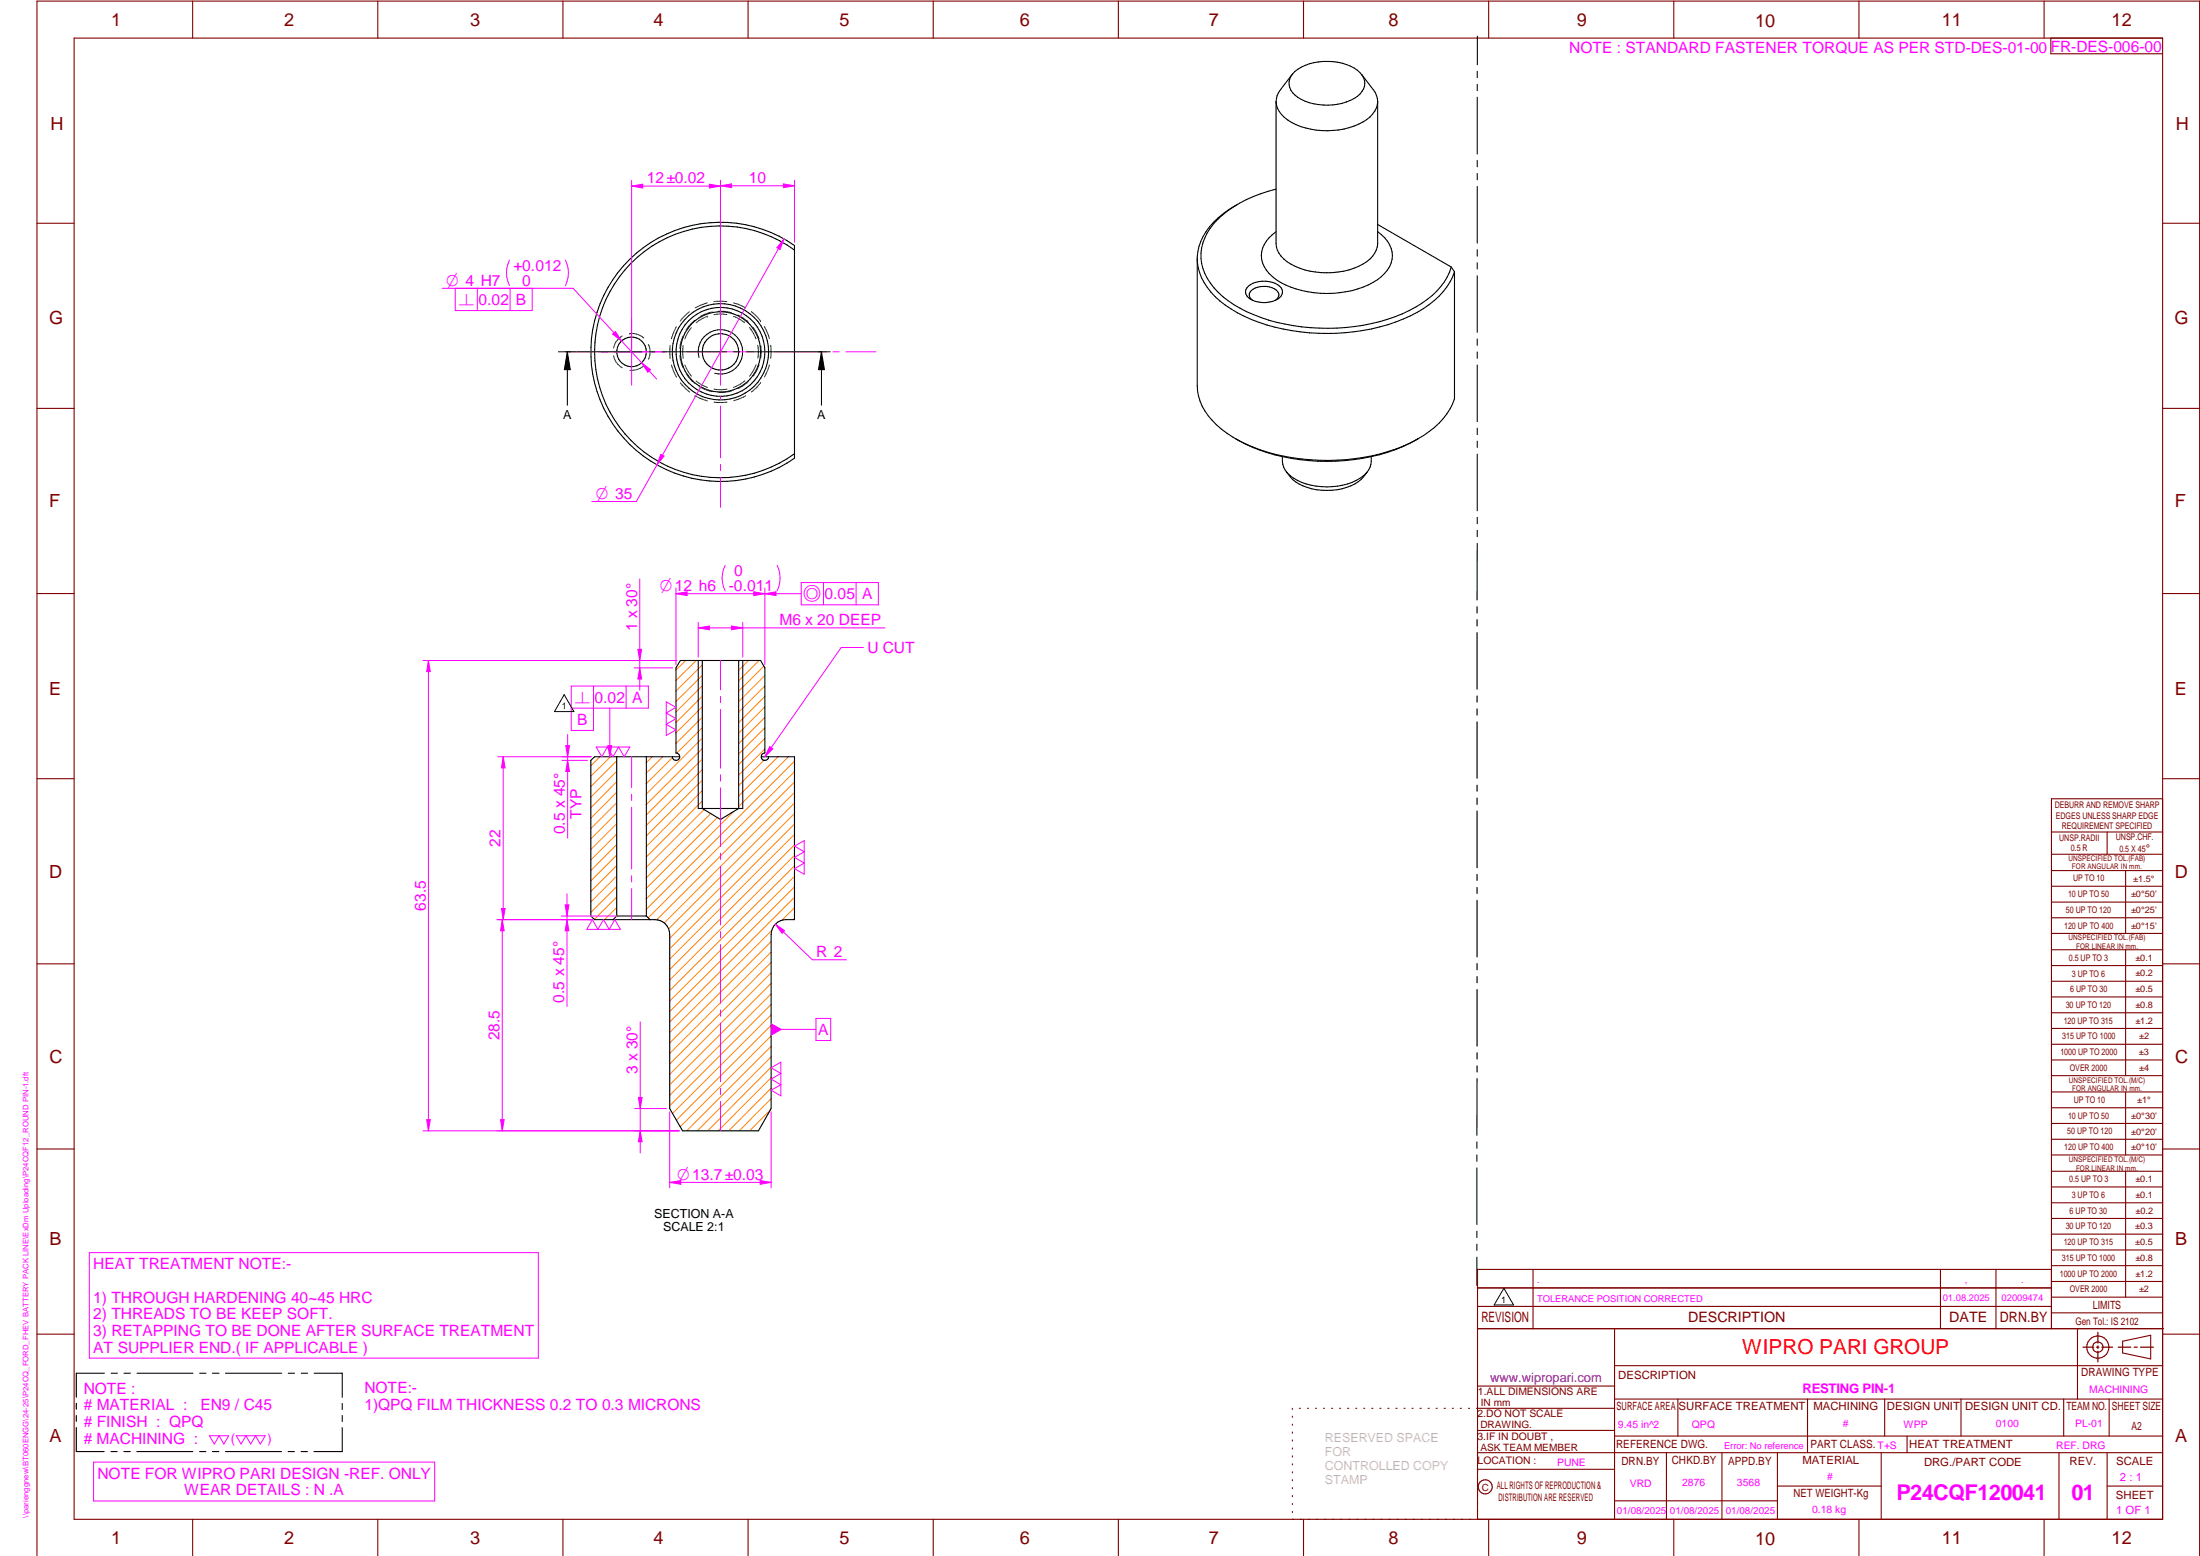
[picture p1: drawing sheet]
<svg xmlns="http://www.w3.org/2000/svg" width="594mm" height="420mm" viewBox="0 0 594 420" stroke-linecap="round" stroke-linejoin="round" font-family="sans-serif">
<g fill="none" stroke="#800000" stroke-width=".3">
<path d="M20 10.3h564v400h-564zM52 .3v10M102 .3v10M152 .3v10M202 .3v10M252 .3v10M302 .3v10M352 .3v10M402 .3v10M452 .3v10M502 .3v10M552 .3v10"/>
<path d="M553.8 10.3v4.2h30.1M10 60.3h10M584 60.3h10M10 110.3h10M584 110.3h10M10 160.3h10M584 160.3h10M10 210.3h10M584 215.7h-30v143.1M584 210.3h10M554 224.7h30M554 230.7h30"/>
<path d="M554 235.1h30M554 239.3h30M569 224.7v6M574 235.1v17M554 243.6h30M554 247.8h30M554 252.1h30M554 256.5h30M574 256.5v33.9M10 260.3h10M554 260.7h30M554 265h30"/>
<path d="M554 269.2h30M554 273.5h30M554 277.7h30M584 260.3h10M554 282h30M554 286.2h30M554 290.4h30M554 294.9h30M554 299.1h30M574 294.9v17M10 310.3h10M554 303.4h30"/>
<path d="M554 307.6h30M554 311.9h30M554 316.3h30M574 316.3v34M584 310.3h10M554 320.5h30M554 324.8h30M554 329h30M554 333.2h30M554 337.5h30M399 358.8h185.2M399 352.8h155"/>
<path d="M399 347.8h155M414 342.8v16M436 358.8v51.5M524 342.8v16M539 342.8v16M554 341.8h30M554 346h30M554 350.3h30M554 354.5h30M554 342.8h-155v67.5M561 358.8v19M10 360.3h10"/>
<path d="M399 374.3h37M436 368.8h148M436 377.8h148M453.1 377.8v10M488.1 377.8v14.5M508.9 377.8v10M529.5 377.8v10M557.3 377.8v10M569.5 377.8v10M573.2 362.2l7.6-1.6v6.3l-7.6-1.6zM584 360.3h10M349 380.3v.3"/>
<path d="M349 382.4v.3M349 384.6v.3M349 386.7v.3M349 388.8v.3M349 391v.3M349 393.1v.3M349 395.3v.3M349 397.4v.3M349 399.5v.3M350.9 380.3h.2M353.1 380.3h.2M355.2 380.3h.3"/>
<path d="M357.4 380.3h.3M359.6 380.3h.3M361.7 380.3h.3M363.9 380.3h.3M366.1 380.3h.3M368.3 380.3h.2M370.4 380.3h.3M372.6 380.3h.3M374.8 380.3h.3M376.9 380.3h.4M379.1 380.3h.3M381.3 380.3h.3"/>
<path d="M383.4 380.3h.4M385.6 380.3h.3M387.8 380.3h.3M390 380.3h.3M392.2 380.3h.3M394.3 380.3h.3M396.5 380.3h.3M398.7 380.3h37.3M399 386.2h37M399 396.7h37M436 387.8h148M450 392.3v18"/>
<path d="M465 392.3v18M480 392.3v18M508 392.3v18M515 387.8v4.5M556 392.3v18M569 392.3v18M584 392.3h-185M52 410.3v9.7M102 410.3v9.7M152 410.3v9.7M202 410.3v9.7M252 410.3v9.7"/>
<path d="M302 410.3v9.7M349 401.7v.3M349 403.8v.4M349 406v.3M349 408.1v.3M352 410.3v9.7M402 410.3v9.7M436 405.3h44M452 410.3v9.7M480 401.3h28M502 410.3v9.7M552 410.3v9.7"/>
<path d="M569 401.3h15M10 420v-419.7h584v419.7"/>
<circle cx="566.5" cy="363.8" r="2.99"/>
<circle cx="566.5" cy="363.7" r="1.41"/>
<circle cx="401.1" cy="401.5" r="1.9"/>
</g>
<g fill="none" stroke="#f0f" stroke-width=".27">
<path d="M194.6 53v8.1M194.6 62.9v1.7M194.6 66.4v14M152.6 95h8.1M161.5 95h18.4M170.6 86v18M181.7 95h.8M185.5 95h18M194.6 86v18M194.6 82.2v.8M206.5 95h.9M209.2 95h13.9"/>
<path d="M224.9 95h1.7M228.4 95h8.2M194.6 107v.8M194.6 109.6v14M194.6 125.4v1.7M194.6 128.9v8.1M194.6 178.4v7.9M227.2 174.8l-20.7 29.5M194.6 188v1.7M194.6 191.6v15.8M170.6 204.3v8.4M170.6 214.5v1.7"/>
<path d="M170.6 218v16.7M194.6 209.2v1.7M194.6 212.7v15.9M170.6 236.5v1.7M170.6 239.9v8.4M194.6 230.4v1.7M194.6 233.9v15.9M194.6 251.5v1.7M194.6 255.1v15.8M194.6 272.7v1.7M194.6 276.2v15.9M194.6 293.9v1.7"/>
<path d="M194.6 297.4v8M24.1 338.2h121.3v28.5h-121.3zM25.3 394.8h92.1v10.5h-92.1z"/>
</g>
<g fill="none" stroke="#000" stroke-width=".3">
<path d="M349.7 19.3a15.1 15.1 0 0 1 16.8-.3 4.1 4.1 0 0 1 0 7 15.2 15.2 0 0 1-16.8-.3 4 4 0 0 1 0-6.4zM398.9 19.3v1.7M398.9 9.8v7.7M344.6 27.4v38.3a7.5 7.5 0 0 0 5.2 6.2 21.1 21.1 0 0 0 19.2-1.2 6.5 6.5 0 0 0 3-5v-38.3M348.9 20.1l-3.1 4.1a5.1 5.1 0 0 0 1 7.5 20 20 0 0 0 17.6 2.8 10.4 10.4 0 0 0 7.3-5.4l.3-1.7M367.7 20.1l3.1 4.1a5.6 5.6 0 0 1 1.2 3.2M398.9 22.8v1.7M398.9 26.2v15.4M334.3 55.2a20.3 20.3 0 0 0-10.5 11.4 13.7 13.7 0 0 0 4.4 13.5 40.4 40.4 0 0 0 23 9.5 54 54 0 0 0 31.4-5.2 20.6 20.6 0 0 0 10.2-11M344.6 51.1a32.4 32.4 0 0 0-16.9 9.3 12.5 12.5 0 0 0 .1 17.3 33.1 33.1 0 0 0 16.9 9.3 54.6 54.6 0 0 0 35.8-3.1 21.7 21.7 0 0 0 10.9-10.5l.5-1.3M398.9 43.3v1.7M398.9 46.9v1.7"/>
<path d="M398.9 50.3v15.4M170 70a35.1 35.1 0 0 1 44.5-3.7v57.4a35 35 0 0 1-46.9-6.4 35 35 0 0 1 2.4-47.3zM214.5 67.5a34 34 0 0 0-53.9 27.5 34 34 0 0 0 53.9 27.5M323.3 69.8v34.3a16.3 16.3 0 0 0 8 12.9 47.8 47.8 0 0 0 27.5 7.3 49.4 49.4 0 0 0 25.6-6.7 19.4 19.4 0 0 0 8.4-9.9v-34.3M337.1 77.3a7 7 0 0 1 8.9 .5 2.24 2.24 0 0 1-1.7 3.3 7.1 7.1 0 0 1-7.6-1.2 1.87 1.87 0 0 1 .4-2.6zM344.6 62.6a7.6 7.6 0 0 0-3.7 8.4 12.1 12.1 0 0 0 7.6 6.5 27.4 27.4 0 0 0 23.5-2 7.7 7.7 0 0 0 3.9-7.5 8.8 8.8 0 0 0-3.9-5.4M372 60.6l19.9 11.5M391.9 72.1l.9 1.3M398.9 67.4v1.8M398.9 71v1.6M398.9 74.5v15.2M338.2 81.1a1.64 1.64 0 0 1-.9-1.6 1.64 1.64 0 0 1 1.1-1.4 5.6 5.6 0 0 1 6.6 .6 1.51 1.51 0 0 1-.5 2.4"/>
<path d="M398.9 91.5v1.8M398.9 95v1.7M398.9 98.6v15.2M333.5 118.4a52.3 52.3 0 0 0 36.7 4.9 42 42 0 0 0 12.9-4.9M398.9 115.6v1.7M398.9 119.1v1.7M346.3 123.3a8 8 0 0 0 4.5 7.4 16.9 16.9 0 0 0 16-.6l.8-.6 1.7-2.1M370.3 123.3a6.1 6.1 0 0 1-4 6.4 18.4 18.4 0 0 1-17-.6l-1.6-1.3M398.9 122.6v15.3M398.9 139.7v1.7M398.9 143.2v1.7M398.9 146.7v15.3"/>
<path d="M189.6 178.4v39.9l5 3 4.9-3v-39.9M398.9 163.8v1.7M398.9 167.3v1.7M398.9 170.8v15.3M398.9 187.9v1.7M398.9 191.4v1.7M398.9 194.9v15.3M166.5 204.3v43.1M174.5 204.3v43.1M183.6 204.3h-23l-1.1 1v42.1l1.1 .9h16.3a4 4 0 0 1 3.9 4v47l3.5 6.1h20.5l3.4-6.1v-47a4 4 0 0 1 4.1-4h2.2v-44h-8.9M188.5 218.3h12.1M207.6 204.3a1.01 1.01 0 0 1-1.1 1.1 1.01 1.01 0 0 1-1-1.1 1.01 1.01 0 0 1 1-1v-23l-1.1-1.9h-21.7l-1.2 1.9v23a1 1 0 0 1 1.1 1 1 1 0 0 1-1 1 1 1 0 0 1-1-1"/>
<path d="M398.9 212v1.7M398.9 215.5v1.7M398.9 219v15.3M398.9 236.1v1.7M398.9 239.6v1.7M166.5 247.4h8M166.5 247.4l-.9 .9M174.5 247.4l1 .9M398.9 243.1v15.3M398.9 260.2v1.7M398.9 263.7v1.7M398.9 267.2v15.3"/>
<path d="M398.9 284.3v1.7M398.9 287.8v1.7M398.9 291.3l-.1 15.3M398.8 308.4v1.6M398.8 311.9v1.7M398.8 315.4v15.3M398.8 332.4v1.8M398.8 336v1.7M398.8 339.5v7.6M20.6 378.9v1.6M28.2 370.8h-7.6v6.5M30 370.8h1.7"/>
<path d="M33.5 370.8h1.7M37 370.8h15.1M53.9 370.8h1.7M57.4 370.8h1.7M60.9 370.8h15.2M77.8 370.8h1.7M81.4 370.8h1.7M84.8 370.8h7.6v6.5M92.4 379v1.6M20.6 385.4v6.6h7.5M20.6 382.2v1.6M30 392h1.7"/>
<path d="M33.4 392h1.8M37 392h15.1M53.9 392h1.7M57.4 392h1.7M60.9 392h15.1M77.8 392h1.7M81.3 392h1.7M92.4 385.5v6.5h-7.6M92.4 382.2v1.6"/>
<circle cx="170.5" cy="95" r="4"/>
<circle cx="194.5" cy="95" r="12"/>
<circle cx="194.5" cy="95" r="13"/>
<circle cx="194.6" cy="95" r="10.8"/>
<circle cx="194.6" cy="95" r="4.9"/>
</g>
<path d="M566.5 359.7v3M562.5 363.8h2.9M566.1 363.8h.7M566.5 363.4v.7M566.5 364.9v2.8M567.6 363.8h2.9M572 363.8h3.4M576.3 363.8h.8M578 363.8h3.5" fill="none" stroke="#800000" stroke-width=".34"/>
<g fill="none" stroke="#008000" stroke-width=".27">
<path d="M165.7 96.1a4.5 4.5 0 0 0 2.4 3.2M168 90.7a5 5 0 0 0-2.3 3.3M170 90h.1M170.1 90a5 5 0 0 1 3.8 1.3M173.9 98.7a4.9 4.9 0 0 1-3.8 1.3M175.1 93a4.8 4.8 0 0 1 0 4M181 93.3v3.5M181.3 98.6l1.4 3.3M182.7 88.2l-1.4 3.3M183.6 95.9l.1 1.1 .7 2.3M184.4 90.8l-.7 2.2-.1 1.1M184.5 93.3v3.5"/>
<path d="M184.9 98.6l1.1 2 .7 1M186.2 84.2l-2.5 2.5M186.7 88.5l-.7 .9-1.1 2.1M187.6 86.5l-1.6 1.6-.8 1.1M191 81.8l-3.3 1.3M191 85.4h.1M191 85.4l-3 1.8M192.3 84.2l-3.2 1.3M194.1 84l1.5 .1 2 .4M196.3 81.4h-3.5M196.3 84.9l-1.4-.1-2.1 .2M198 85.4l1.8 .9 1.3 .9"/>
<path d="M198.1 81.8l1.2 .4 2 .9M199.3 85.1l1.3 .8 1.5 1.2M202.4 88.4l1 1.6 .7 1.5M202.9 84.2l2.5 2.4M203.3 88.4l1 1.4 .7 1.7M204.2 98.5l-.8 1.5-1 1.6M204.6 93.2l.2 1.8-.2 1.7M205 98.5l-.7 1.7-.9 1.4M205.4 86.6h.1M205.4 93.3l.2 1.7-.2 1.7M206.4 88.2l1.4 3.2M207.8 98.6l-1.4 3.2"/>
<path d="M208.1 93.2v3.6M183.7 103.4l2.5 2.5M185.3 100.9l.7 1 1.6 1.6M187.7 106.9h.1M187.7 106.9l3.3 1.3M188 102.9l1.8 1.2 1.2 .5M189.1 104.5l1.2 .7 2.1 .5M189.1 104.5h.1M192.8 108.6h3.5M192.8 105.1l2.1 .1 1.4-.1M197.6 105.5l-2 .5h-1.5M201.1 102.8l-1.3 1-1.7 .8"/>
<path d="M201.4 106.8l-3.3 1.4M202.1 102.9l-1.5 1.3-1.3 .7M205.4 103.3l-1 1.3-1.5 1.2"/>
</g>
<g fill="none" stroke="#000" stroke-width=".27">
<path d="M150.8 95h4.8M153.2 95l.8 4.8h-1.6zM153.2 95v14.4M155.8 95h17.6M175.2 95h1.7M178.7 95h17.6M188.8 96.6a6 6 0 0 1 5.2-7.6 6 6 0 0 1 6.5 6.5 6 6 0 0 1-7.5 5.3M198.1 95h1.7M201.6 95h17.6M219.4 95h4.8M221.8 95l.8 4.8h-1.6zM221.8 95v14.4"/>
<path d="M188.5 178.4v39.9M200.6 178.4v39.9"/>
</g>
<path d="M153.2 95l.8 4.8h-1.6zM221.8 95l.8 4.8h-1.6z" fill="#000"/>
<g fill="none" stroke="#ff8000" stroke-width=".27">
<path d="M185.2 178.4l-2.7 2.5M188 178.4l-5.5 5.4M189.6 179.5l-7.1 7.1M202.1 178.4l-2.6 2.6M205 178.4l-5.5 5.5M206.3 179.9l-6.8 6.7M189.6 185.2l-7.1 7.1M189.6 182.4l-7.1 7M189.6 188l-7.1 7.1M189.6 190.8l-7.1 7.1M189.6 193.7l-7.1 7M189.6 199.3l-15.1 15.1"/>
<path d="M189.6 196.5l-6.9 6.9M206.5 182.4l-7 7.1M206.5 185.3l-7 7M206.5 193.7l-7 7.1M206.5 196.6l-7 7M206.5 199.4l-7 7.1M206.5 188l-7 7.2M206.5 190.9l-7 7.1M162 204.3l-2.5 2.5M164.8 204.3l-5.3 5.3M166.5 205.4l-7 7M166.5 208.3l-7 7"/>
<path d="M166.5 211.1l-7 7M166.5 213.9l-7 7M166.5 216.7l-7 7M166.5 219.6l-7 7M176.1 204.3l-1.6 1.6M179 204.3l-4.5 4.4M181.6 204.6l-7.1 7M189.6 202.1l-15.1 15.2M189.6 205l-15.1 15M189.6 207.8l-15.1 15.1M189.6 213.4l-15.1 15.2M189.6 216.3l-15.1 15.1"/>
<path d="M189.6 210.7l-15.1 15M190.1 218.6l-15.6 15.6M191.9 219.7l-17.4 17.3M198.1 219.2l-23.6 23.5M206.3 205.3l-6.8 6.8M206.5 202.2l-7 7.1M210.1 204.3l-10.6 10.6M212.9 204.3l-13.4 13.5M214.5 205.5l-40 40M214.5 208.4l-39.5 39.4M214.5 219.7l-33.7 33.7M214.5 216.8l-34 34"/>
<path d="M214.5 211.2l-37.2 37.2M214.5 214l-35.1 35.2M166.5 222.4l-7 7M166.5 225.2l-7 7M166.5 228l-7 7.1M166.5 230.9l-7 7M166.5 233.7l-7 7M166.5 236.6l-7 6.9M166.5 239.4l-7 7M193.7 220.8l-19.2 19.1M214.5 222.5l-33.7 33.7M214.5 225.3l-33.7 33.7"/>
<path d="M214.5 228.1l-33.7 33.7M214.5 231l-33.7 33.7M214.5 233.8l-33.7 33.7M214.5 236.6l-33.7 33.7M214.5 239.5l-33.7 33.7M166.5 245l-3.3 3.3M166.5 242.2l-6 6.1M208.2 254.3l-27.4 27.3M208.2 257.1l-27.4 27.4M208.2 259.9l-27.4 27.4M208.4 251.2l-27.6 27.6M214.5 245.1l-3.3 3.4"/>
<path d="M214.5 242.3l-33.7 33.7M214.5 247.9l-.3 .4M208.2 274l-26.6 26.7M208.2 276.9l-25.5 25.6M208.2 279.7l-24.5 24.5M208.2 262.7l-27.4 27.4M208.2 265.6l-27.4 27.3M208.2 268.4l-27.4 27.4M208.2 271.2l-27.4 27.4M208 299.7l-5.6 5.7M208.2 296.7l-8.6 8.7M208.2 293.8l-11.4 11.6"/>
<path d="M208.2 291l-14.3 14.4M208.2 288.2l-17.1 17.2M208.2 285.4l-19.9 20M208.2 282.5l-22.7 22.9"/>
</g>
<path d="M207.8 201.6l.9 .6-2.2 2.1z" fill="#f0f"/>
<path d="M227.2 174.8h6M134.4 204.3h25.2M135.9 204.3l.5 3h-1zM207.8 201.6l.9 .6-2.2 2.1zM134.4 248.3h25.2" fill="none" stroke="#f0f" stroke-width=".27"/>
<path d="M135.9 204.3l.5 3h-1z" fill="#f0f"/>
<path d="M135.4 245.3h1l-.5 3z" fill="none" stroke="#f0f" stroke-width=".27"/>
<path d="M135.4 245.3h1l-.5 3z" fill="#f0f"/>
<path d="M135.9 204.3v44M134.1 248.3h25.5M135.6 248.3l.5 3h-.9zM134.1 305.4h49.3" fill="none" stroke="#f0f" stroke-width=".27"/>
<path d="M135.6 248.3l.5 3h-.9z" fill="#f0f"/>
<path d="M135.2 302.3h.9l-.5 3.1z" fill="none" stroke="#f0f" stroke-width=".27"/>
<path d="M135.2 302.3h.9l-.5 3.1z" fill="#f0f"/>
<path d="M114.2 178.4h68.6M115.7 178.4l.5 3h-1zM135.6 248.3v57.1M114.2 305.4h69.2" fill="none" stroke="#f0f" stroke-width=".27"/>
<path d="M115.7 178.4l.5 3h-1z" fill="#f0f"/>
<path d="M115.2 302.3h1l-.5 3.1z" fill="none" stroke="#f0f" stroke-width=".27"/>
<path d="M115.2 302.3h1l-.5 3.1z" fill="#f0f"/>
<path d="M194.6 48.7v45.4M211.5 49.7l3 .5-3 .5zM214.5 48.7v16.7M115.7 178.4v127" fill="none" stroke="#f0f" stroke-width=".27"/>
<path d="M211.5 49.7l3 .5-3 .5z" fill="#f0f"/>
<path d="M194.6 50.2l3-.5v1z" fill="none" stroke="#f0f" stroke-width=".27"/>
<path d="M194.6 50.2l3-.5v1z" fill="#f0f"/>
<path d="M170.6 50.2l3-.5v1.1zM170.6 48.7v45.4M194.6 48.7v45.4M194.6 50.2h19.9" fill="none" stroke="#f0f" stroke-width=".27"/>
<path d="M170.6 50.2l3-.5v1.1z" fill="#f0f"/>
<path d="M191.6 49.7l3 .5-3 .6z" fill="none" stroke="#f0f" stroke-width=".27"/>
<path d="M191.6 49.7l3 .5-3 .6z" fill="#f0f"/>
<path d="M170.6 50.2h24M209.4 249.6l10 9.6h9.2M209.4 249.6l2.5 1.7-.7 .7z" fill="none" stroke="#f0f" stroke-width=".27"/>
<path d="M209.4 249.6l2.5 1.7-.7 .7z" fill="#f0f"/>
<path d="M151.8 205.3h6.9M151.8 204.3h7.8M152.8 201.3h1l-.5 3z" fill="none" stroke="#f0f" stroke-width=".27"/>
<path d="M152.8 201.3h1l-.5 3z" fill="#f0f"/>
<path d="M153.3 205.3l.5 3h-1z" fill="none" stroke="#f0f" stroke-width=".27"/>
<path d="M153.3 205.3l.5 3h-1z" fill="#f0f"/>
<path d="M171.3 178.4h11.5M172.2 175.3h1.1l-.5 3.1zM153.3 198.3v28M171.3 180.3h10.3" fill="none" stroke="#f0f" stroke-width=".27"/>
<path d="M172.2 175.3h1.1l-.5 3.1z" fill="#f0f"/>
<path d="M172.8 180.3l.5 3h-1.1z" fill="none" stroke="#f0f" stroke-width=".27"/>
<path d="M172.8 180.3l.5 3h-1.1z" fill="#f0f"/>
<path d="M172.8 156.3v30.1M171.4 299.3h8.6M171.4 305.4h12M172.9 305.4l.5 2.9h-1z" fill="none" stroke="#f0f" stroke-width=".27"/>
<path d="M172.9 305.4l.5 2.9h-1z" fill="#f0f"/>
<path d="M172.4 296.3h1l-.5 3z" fill="none" stroke="#f0f" stroke-width=".27"/>
<path d="M172.4 296.3h1l-.5 3z" fill="#f0f"/>
<path d="M172.9 275.9v35.4M180.8 319.3l3-.5v1zM180.8 300.2v20.6M208.2 300.2v20.6" fill="none" stroke="#f0f" stroke-width=".27"/>
<path d="M180.8 319.3l3-.5v1z" fill="#f0f"/>
<path d="M205.3 318.8l2.9 .5-2.9 .5z" fill="none" stroke="#f0f" stroke-width=".27"/>
<path d="M205.3 318.8l2.9 .5-2.9 .5z" fill="#f0f"/>
<path d="M182.5 158.8v20.7M195.8 152.7a7.5 7.5 0 0 0 0 6.9M206.5 158.8v20.7M209.8 152.7a7.8 7.8 0 0 1 0 6.9M182.5 160.3l3-.5v1zM180.8 319.3h27.4" fill="none" stroke="#f0f" stroke-width=".27"/>
<path d="M182.5 160.3l3-.5v1z" fill="#f0f"/>
<path d="M203.5 159.8l3 .5-3 .5z" fill="none" stroke="#f0f" stroke-width=".27"/>
<path d="M203.5 159.8l3 .5-3 .5z" fill="#f0f"/>
<path d="M119.4 77.9h35.4l22.5 24.5M137.6 70.2a7.8 7.8 0 0 0 0 6.9M152.7 70.2a7.8 7.8 0 0 1 0 6.9M173.3 98l2.4 1.8-.8 .7zM182.5 160.3h24" fill="none" stroke="#f0f" stroke-width=".27"/>
<path d="M173.3 98l2.4 1.8-.8 .7z" fill="#f0f"/>
<path d="M165.4 90.2l.8-.7 1.6 2.6z" fill="none" stroke="#f0f" stroke-width=".27"/>
<path d="M165.4 90.2l.8-.7 1.6 2.6z" fill="#f0f"/>
<path d="M208.2 278h12.1" fill="none" stroke="#f0f" stroke-width=".27"/>
<path d="M208.2 276.3l3 1.7-3 1.7z" fill="#f0f"/>
<path d="M211.7 64.5l-1.1 2.9-.8-.5zM211.7 64.5l-39.9 70.9h-12M179.9 189.5l2.6 1.5-2.6 1.5 2.6 1.6-2.6 1.5 2.6 1.5-2.6 1.5zM214.5 228.5l2.7-1.5v9.1l-2.7-1.5 2.7-1.6-2.7-1.5 2.7-1.5zM220.3 275h4v6h-4zM208.2 288.3l2.7-1.5v9.1l-2.7-1.5 2.7-1.5-2.7-1.5 2.7-1.5z" fill="none" stroke="#f0f" stroke-width=".27"/>
<path d="M211.7 64.5l-1.1 2.9-.8-.5z" fill="#f0f"/>
<path d="M178.4 122.7l.9 .4-1.9 2.4z" fill="none" stroke="#f0f" stroke-width=".27"/>
<path d="M178.4 122.7l.9 .4-1.9 2.4z" fill="#f0f"/>
<path d="M206.5 160.3h3.8" fill="none" stroke="#f0f" stroke-width=".27"/>
<path d="M206.5 160.3l3-.5v1z" fill="#f0f"/>
<path d="M216.4 157.3h20.8v6h-20.8zM222.4 157.3v6M231.2 157.3v6M206.5 160.3l3-.5v1zM210.3 160.3h6.1M161 201.7h9.1l-1.5 2.6-1.6-2.6-1.5 2.6-1.5-2.6-1.5 2.6zM151.6 247.4h15M151.6 248.3h8.4M153.1 248.3l.5 3h-1zM160 248.3l1.5 2.7 1.5-2.7 1.5 2.7 1.5-2.7 1.5 2.7h-9.1z" fill="none" stroke="#f0f" stroke-width=".27"/>
<path d="M153.1 248.3l.5 3h-1z" fill="#f0f"/>
<path d="M152.6 244.3h1l-.5 3.1z" fill="none" stroke="#f0f" stroke-width=".27"/>
<path d="M152.6 244.3h1l-.5 3.1z" fill="#f0f"/>
<path d="M122.9 77.9h20.8v6h-20.8zM128.9 77.9v6M137.7 77.9v6M164.7 191.2v13.1M153.1 241.3v30.5" fill="none" stroke="#f0f" stroke-width=".27"/>
<path d="M164.2 201.3h1l-.5 3z" fill="#f0f"/>
<path d="M188.5 168.1v9.3M197.6 169l3 .5-3 .6zM200.6 168.1v9.3M160.3 185.3v11.9h-6v-11.9h20.8v5.9h-20.8M169.1 185.3v5.9M164.2 201.3h1l-.5 3z" fill="none" stroke="#f0f" stroke-width=".27"/>
<path d="M197.6 169l3 .5-3 .6z" fill="#f0f"/>
<path d="M188.5 169.5l3.1-.5v1.1z" fill="none" stroke="#f0f" stroke-width=".27"/>
<path d="M188.5 169.5l3.1-.5v1.1z" fill="#f0f"/>
<path d="M188.5 169.5h50.5M56.6 387.7h5.2l-1.4 2.2-1.2-2.2-1.3 2.2zM63.8 387.7h7.8l-1.3 2.2-1.3-2.2-1.3 2.2-1.3-2.2-1.3 2.2z" fill="none" stroke="#f0f" stroke-width=".27"/>
<path d="M152.4 187.6l2.6 4.6h-5.3zM406.1 347.9l2.6 4.5h-5.2z" fill="none" stroke="#000" stroke-width=".27"/>
<g font-size="5.9" fill="#f0f">
<text x="512.1" y="405.1">P24CQF120041</text>
<text x="559.4" y="405.1">01</text>
</g>
<text font-size="5.6" fill="#f00" x="470.5" y="365.5">WIPRO PARI GROUP</text>
<g font-size="4.9" fill="#800000">
<text x="30" y="6.9">1</text>
<text x="76.7" y="6.9">2</text>
<text x="127" y="6.9">3</text>
<text x="176.5" y="6.9">4</text>
<text x="226.7" y="6.9">5</text>
<text x="275.4" y="6.9">6</text>
<text x="326.4" y="6.9">7</text>
<text x="375" y="6.9">8</text>
<text x="425.8" y="6.9">9</text>
<text x="473.9" y="7.3">10</text>
<text x="524.3" y="6.9">11</text>
<text x="570.2" y="6.9">12</text>
<text x="13.6" y="35.1">H</text>
<text x="587.6" y="35.1">H</text>
<text x="13.2" y="87.5">G</text>
<text x="587.2" y="87.5">G</text>
<text x="13.2" y="137">F</text>
<text x="587.2" y="137">F</text>
<text x="13.2" y="187.6">E</text>
<text x="587.2" y="187.6">E</text>
<text x="13.2" y="237">D</text>
<text x="587.2" y="237">D</text>
<text x="13.4" y="287.1">C</text>
<text x="587.4" y="287.1">C</text>
<text x="13.4" y="336.2">B</text>
<text x="587.4" y="336.2">B</text>
<text x="13.4" y="389.3">A</text>
<text x="587.4" y="389.3">A</text>
<text x="30" y="416.9">1</text>
<text x="76.7" y="416.9">2</text>
<text x="127" y="416.9">3</text>
<text x="176.5" y="416.9">4</text>
<text x="226.7" y="416.9">5</text>
<text x="275.4" y="416.9">6</text>
<text x="326.4" y="416.9">7</text>
<text x="375" y="416.9">8</text>
<text x="425.8" y="416.9">9</text>
<text x="473.9" y="417.3">10</text>
<text x="524.3" y="416.9">11</text>
<text x="570.2" y="416.9">12</text>
</g>
<g font-size="4.6" fill="#f0f">
<text x="120.5" y="77.1">O 4 H7</text>
<text x="123.9" y="82.4">n</text>
<text x="160.9" y="134.7">O 35</text>
<text x="178.2" y="159.6">O12 h6</text>
<text x="216.9" y="161.8">a</text>
<text x="155.2" y="189.7">n</text>
<text x="182.9" y="318.5">O13.7±0.03</text>
</g>
<g font-size="4.2" fill="#f0f">
<text x="423.7" y="14.3">NOTE : STANDARD FASTENER TORQUE AS PER STD-DES-01-00</text>
<text x="553.8" y="14">FR-DES-006-00</text>
<text x="174.7" y="49.5">12±0.02</text>
<text x="202.2" y="49.4">10</text>
<text x="138.6" y="73.2">+0.012</text>
<text x="141" y="77.1">0</text>
<text x="129.2" y="82.4">0.02 B</text>
<text x="198.2" y="155.7">0</text>
<text x="196.8" y="159.6">-0.011</text>
<text x="222.7" y="161.8">0.05 A</text>
<text x="172" y="170.5" transform="rotate(-90 172 170.5)">1 x 30°</text>
<text x="210.5" y="168.8">M6 x 20 DEEP</text>
<text x="234.2" y="176.4">U CUT</text>
<text x="160.6" y="189.7">0.02 A</text>
<text x="155.9" y="195.7">B</text>
<text x="157" y="221" transform="rotate(-90 157 221)">TYP</text>
<text x="152.5" y="225.3" transform="rotate(-90 152.5 225.3)">0.5 x 45°</text>
<text x="135.2" y="228.7" transform="rotate(-90 135.2 228.7)">22</text>
<text x="115" y="246" transform="rotate(-90 115 246)">63.5</text>
<text x="220.4" y="258.4">R 2</text>
<text x="152.4" y="270.7" transform="rotate(-90 152.4 270.7)">0.5 x 45°</text>
<text x="134.9" y="280.9" transform="rotate(-90 134.9 280.9)">28.5</text>
<text x="220.9" y="279.5">A</text>
<text x="172.1" y="290.1" transform="rotate(-90 172.1 290.1)">3 x 30°</text>
<text x="25.2" y="342.7">HEAT TREATMENT NOTE:-</text>
<text x="25.2" y="351.7">1) THROUGH HARDENING 40~45 HRC</text>
<text x="25.2" y="356.2">2) THREADS TO BE KEEP SOFT.</text>
<text x="25.2" y="360.8">3) RETAPPING TO BE DONE AFTER SURFACE TREATMENT</text>
<text x="25.2" y="365.3">AT SUPPLIER END.( IF APPLICABLE )</text>
<text x="22.6" y="376.3">NOTE :</text>
<text x="98.4" y="376.2">NOTE:-</text>
<text x="22.6" y="380.8"># MATERIAL :</text>
<text x="54.1" y="380.8">EN9 / C45</text>
<text x="98.4" y="380.7">1)QPQ FILM THICKNESS 0.2 TO 0.3 MICRONS</text>
<text x="22.6" y="385.3"># FINISH : QPQ</text>
<text x="22.6" y="389.8"># MACHINING :</text>
<text x="26.3" y="399.3">NOTE FOR WIPRO PARI DESIGN -REF. ONLY</text>
<text x="49.7" y="403.8">WEAR DETAILS : N .A</text>
</g>
<g font-size="3.9" fill="#800000">
<text x="400" y="357.1">REVISION</text>
<text x="455.9" y="357.1">DESCRIPTION</text>
<text x="526.4" y="357.1">DATE</text>
<text x="540" y="357.1">DRN.BY</text>
</g>
<text font-size="3.6" fill="#f0f" x="486.7" y="376.1">RESTING PIN-1</text>
<text font-size="3.5" fill="#00f" x="402.4" y="373.3">www.wipropari.com</text>
<g font-size="3.5" fill="#f0f">
<text x="62.3" y="389.6">(</text>
<text x="72.3" y="389.6">)</text>
</g>
<g font-size="3.4">
<text x="152.1" y="113">A</text>
<text x="220.7" y="113">A</text>
<text x="176.7" y="328.9">SECTION A-A</text>
<text x="179.1" y="332.5">SCALE 2:1</text>
</g>
<g font-size="3.4" fill="#c0c0c0">
<text x="357.8" y="389.5">RESERVED SPACE</text>
<text x="357.8" y="393.3">FOR</text>
<text x="357.8" y="397">CONTROLLED COPY</text>
<text x="357.8" y="400.8">STAMP</text>
</g>
<g font-size="3.1" fill="#800000">
<text x="565.1" y="353.5">LIMITS</text>
<text x="562" y="371.7">DRAWING TYPE</text>
<text x="437" y="372.3">DESCRIPTION</text>
<text x="436.5" y="380.8">SURFACE AREA</text>
<text x="453.3" y="380.8">SURFACE TREATMENT MACHINING</text>
<text x="509.5" y="380.8">DESIGN UNIT DESIGN UNIT CD.</text>
<text x="558" y="380.6">TEAM NO.</text>
<text x="570.3" y="380.7">SHEET SIZE</text>
<text x="575.6" y="386.1">A2</text>
<text x="436.4" y="391.1">REFERENCE DWG.</text>
<text x="437.8" y="395.5">DRN.BY</text>
<text x="451.4" y="395.4">CHKD.BY</text>
<text x="466.6" y="395.5">APPD.BY</text>
<text x="486.7" y="395.4">MATERIAL</text>
<text x="488.9" y="390.9">PART CLASS. T+S</text>
<text x="515.6" y="390.9">HEAT TREATMENT</text>
<text x="519.6" y="395.9">DRG./PART CODE</text>
<text x="558.9" y="395.5">REV.</text>
<text x="571.4" y="395.6">SCALE</text>
<text x="484.3" y="404.2">NET WEIGHT-Kg</text>
<text x="571.4" y="404.7">SHEET</text>
</g>
<g font-size="3.1" fill="#f0f">
<text x="572.5" y="399.9">2 : 1</text>
<text x="571.4" y="408.8">1 OF 1</text>
</g>
<text font-size="3" fill="#800000" x="579.5" y="230.1">°</text>
<g font-size="2.8" fill="#800000">
<text x="560.4" y="357.7">Gen Tol.: IS 2102</text>
<text x="399.1" y="376.6">1.ALL DIMENSIONS ARE</text>
<text x="399" y="382.7">2.DO NOT SCALE</text>
<text x="399" y="388.7">3.IF IN DOUBT ,</text>
<text x="399" y="395.4">LOCATION :</text>
<text x="404.2" y="402">ALL RIGHTS OF REPRODUCTION &amp;</text>
<text x="404.7" y="405.4">DISTRIBUTION ARE RESERVED</text>
</g>
<g font-size="2.8" fill="#f0f">
<text x="564.2" y="376.2">MACHINING</text>
<text x="436.9" y="385.5">9.45 in^2</text>
<text x="456.9" y="385.5">QPQ</text>
<text x="497.6" y="385.2">#</text>
<text x="514" y="385.5">WPP</text>
<text x="538.9" y="385.4">0100</text>
<text x="560.4" y="385.3">PL-01</text>
<text x="420.5" y="396">PUNE</text>
<text x="555.3" y="391.2">REF. DRG</text>
<text x="440.1" y="401.5">VRD</text>
<text x="454.2" y="401.3">2876</text>
<text x="469" y="401.3">3568</text>
<text x="493.4" y="399.5">#</text>
<text x="489.3" y="408.5">0.18 kg</text>
</g>
<g font-size="2.7" fill="#800000">
<text x="399.9" y="379.7">IN mm</text>
<text x="399.7" y="385.7">DRAWING.</text>
<text x="399.7" y="391.8">ASK TEAM MEMBER</text>
<text x="400.1" y="402.5">C</text>
</g>
<g font-size="2.7" fill="#f0f">
<text x="436.6" y="408.7">01/08/2025</text>
<text x="450.9" y="408.8">01/08/2025</text>
<text x="466" y="408.9">01/08/2025</text>
</g>
<g font-size="2.5">
<text x="151.7" y="191.5">1</text>
<text x="405.4" y="351.7">1</text>
</g>
<g font-size="2.5" fill="#800000">
<text x="554.9" y="218.3">DEBURR AND REMOVE SHARP</text>
<text x="555.2" y="221">EDGES UNLESS SHARP EDGE</text>
<text x="556.1" y="227.1">UNSP.RADII</text>
<text x="556.8" y="223.8">REQUIREMENT SPECIFIED</text>
<text x="571.4" y="226.9">UNSP.CHF.</text>
<text x="559.2" y="229.9">0.5 R</text>
<text x="572.3" y="230.1">0.5 X 45</text>
<text x="559.8" y="238">UP TO 10</text>
<text x="576.1" y="238.1">±1.5°</text>
<text x="558.5" y="242.2">10 UP TO 50</text>
<text x="575.5" y="242.3">±0°50'</text>
<text x="557.4" y="250.7">120 UP TO 400</text>
<text x="557.9" y="246.5">50 UP TO 120</text>
<text x="575.5" y="250.7">±0°15'</text>
<text x="575.5" y="246.5">±0°25'</text>
<text x="558.7" y="259.4">0.5 UP TO 3</text>
<text x="559.5" y="263.7">3 UP TO 6</text>
<text x="576.6" y="263.6">±0.2</text>
<text x="576.6" y="259.4">±0.1</text>
<text x="559" y="267.9">6 UP TO 30</text>
<text x="576.6" y="267.9">±0.5</text>
<text x="557.8" y="272.2">30 UP TO 120</text>
<text x="576.6" y="272.2">±0.8</text>
<text x="556.9" y="280.7">315 UP TO 1000</text>
<text x="557.3" y="276.4">120 UP TO 315</text>
<text x="576.6" y="276.4">±1.2</text>
<text x="577.7" y="280.7">±2</text>
<text x="556.4" y="284.9">1000 UP TO 2000</text>
<text x="577.6" y="284.9">±3</text>
<text x="558.9" y="289.2">OVER 2000</text>
<text x="577.7" y="289.3">±4</text>
<text x="560" y="297.9">UP TO 10</text>
<text x="577.1" y="297.9">±1°</text>
<text x="558.5" y="302.1">10 UP TO 50</text>
<text x="575.5" y="302.1">±0°30'</text>
<text x="557.4" y="310.6">120 UP TO 400</text>
<text x="558.2" y="306.3">50 UP TO 120</text>
<text x="575.5" y="310.6">±0°10'</text>
<text x="575.5" y="306.4">±0°20'</text>
<text x="558.8" y="319.2">0.5 UP TO 3</text>
<text x="559.4" y="323.4">3 UP TO 6</text>
<text x="576.6" y="319.2">±0.1</text>
<text x="576.6" y="323.5">±0.1</text>
<text x="558.9" y="327.7">6 UP TO 30</text>
<text x="576.7" y="327.7">±0.2</text>
<text x="557.8" y="332">30 UP TO 120</text>
<text x="576.6" y="332">±0.3</text>
<text x="556.8" y="340.5">315 UP TO 1000</text>
<text x="557.3" y="336.3">120 UP TO 315</text>
<text x="576.6" y="336.3">±0.5</text>
<text x="576.6" y="340.5">±0.8</text>
<text x="556.2" y="344.7">1000 UP TO 2000</text>
<text x="576.6" y="344.7">±1.2</text>
<text x="558.9" y="349">OVER 2000</text>
<text x="577.6" y="349">±2</text>
</g>
<g font-size="2.5" fill="#f0f">
<text x="415.1" y="346.3">.</text>
<text x="530.6" y="346.5">,</text>
<text x="545.8" y="346.4">.</text>
<text x="415.1" y="351.5">TOLERANCE POSITION CORRECTED</text>
<text x="524.6" y="351.2">01.08.2025</text>
<text x="540.5" y="351.3">02009474</text>
<text x="465.6" y="391.2">Error: No reference</text>
</g>
<g font-size="2.1" fill="#800000">
<text x="558.5" y="232.4">UNSPECIFIED TOL.(FAB)</text>
<text x="559.5" y="234.7">FOR ANGULAR IN mm.</text>
<text x="558.6" y="253.9">UNSPECIFIED TOL.(FAB)</text>
<text x="560.7" y="256.3">FOR LINEAR IN mm.</text>
<text x="558.7" y="292.3">UNSPECIFIED TOL.(M/C)</text>
<text x="559.6" y="294.7">FOR ANGULAR IN mm.</text>
<text x="558.7" y="313.7">UNSPECIFIED TOL.(M/C)</text>
<text x="560.6" y="316.1">FOR LINEAR IN mm.</text>
</g>
<text font-size="2.1" fill="#f0f" x="7.7" y="409.8" transform="rotate(-90 7.7 409.8)">\\parienggnew\BT060ENGG\24-25\P24CQ_FORD_FHEV BATTERY PACK LINE\ExDm Uploading\P24CQF12_ROUND PIN-1.dft</text>
</svg>
